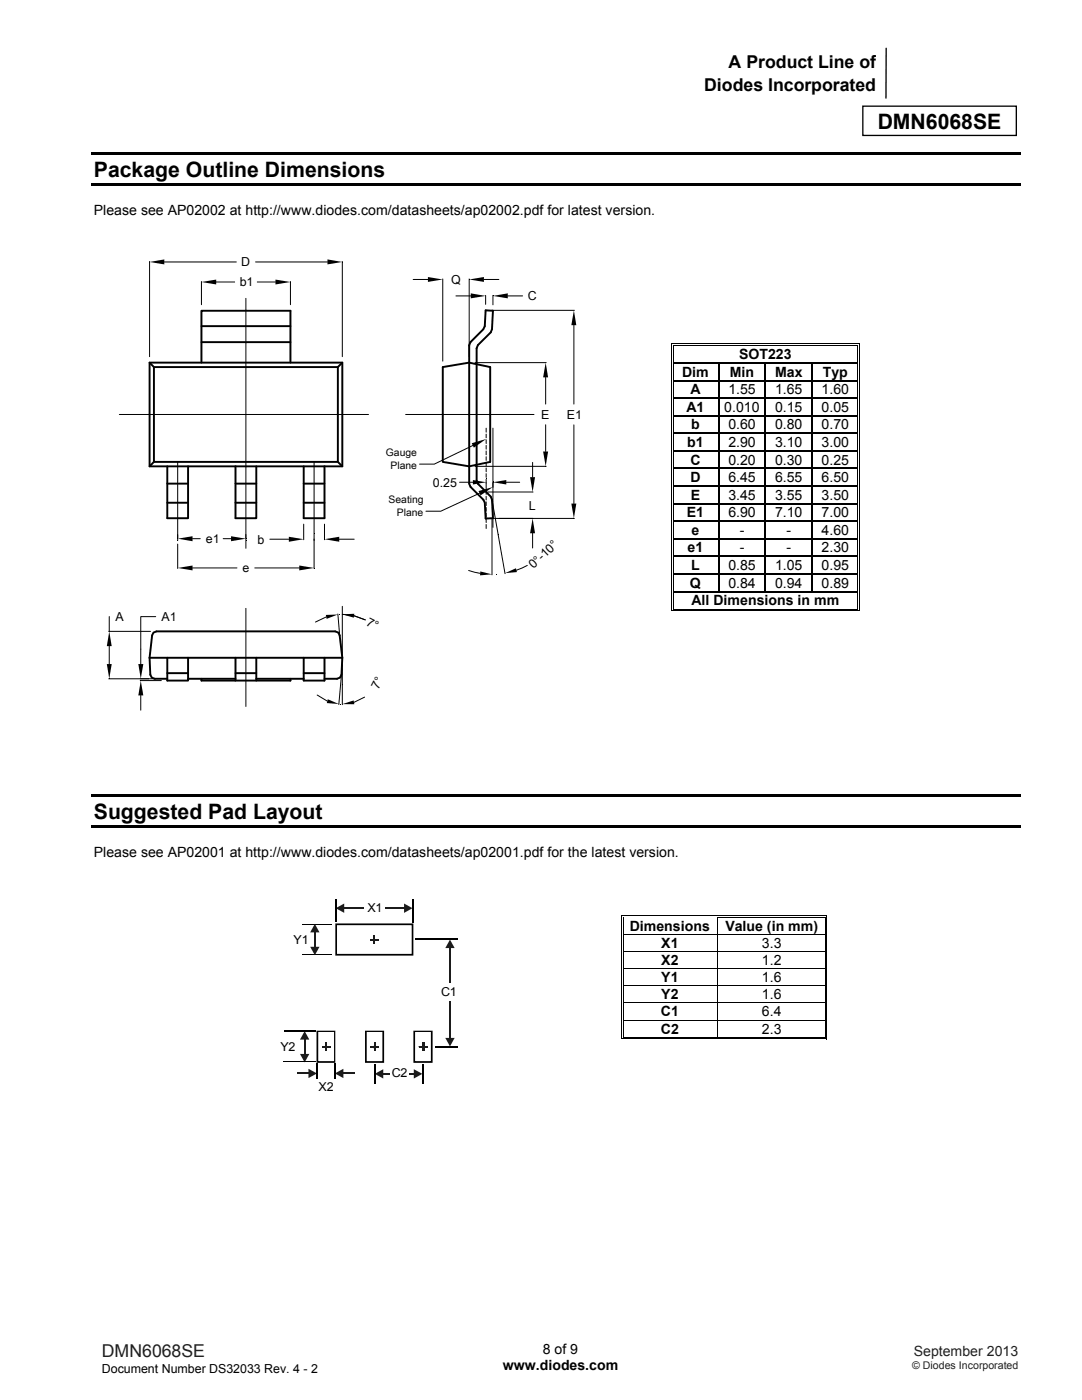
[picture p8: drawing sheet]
<svg xmlns="http://www.w3.org/2000/svg" width="216mm" height="279mm" viewBox="0 0 216 279" stroke-linecap="round" stroke-linejoin="round" font-family="sans-serif">
<path d="M176.8 9.6v10M172.2 21.2h30.6v5.8h-30.6z" fill="none" stroke="#000" stroke-width=".26"/>
<g fill="#000">
<path d="M18.2 30.4h185.5v.6h-185.5zM18.2 36.6h185.5v.5h-185.5zM133.9 68.5h.1v.5h-.1zM133.9 68.5h.5v.2h-.5zM133.9 72.3h.1v.3h-.1zM133.9 75.8h.1v.3h-.1zM133.9 79.3h.1v.3h-.1zM134.2 68.9h.2v.1h-.2zM134.2 72.3h.2v.3h-.2zM134.2 75.8h.2v.3h-.2zM134.2 79.3h.2v.3h-.2zM143.3 72.3h.3v.3h-.3z"/>
<path d="M143.3 75.8h.3v.3h-.3zM143.3 79.3h.3v.3h-.3zM152.6 72.3h.3v.3h-.3zM152.6 75.8h.3v.3h-.3zM152.6 79.3h.3v.3h-.3zM161.9 72.3h.3v.3h-.3zM161.9 75.8h.3v.3h-.3zM161.9 79.3h.3v.3h-.3zM171.1 68.5h.5v.2h-.5zM171.1 68.9h.2v.1h-.2zM171.1 72.3h.2v.3h-.2zM171.1 75.8h.2v.3h-.2z"/>
<path d="M171.1 79.3h.2v.3h-.2zM171.4 68.5h.2v.5h-.2zM171.4 72.3h.2v.3h-.2zM171.4 75.8h.2v.3h-.2zM171.4 79.3h.2v.3h-.2zM133.9 82.8h.1v.3h-.1zM133.9 86.3h.1v.3h-.1zM133.9 89.9h.1v.2h-.1zM133.9 93.4h.1v.2h-.1zM133.9 96.9h.1v.2h-.1zM134.2 82.8h.2v.3h-.2zM134.2 86.3h.2v.3h-.2z"/>
<path d="M134.2 89.9h.2v.2h-.2zM134.2 93.4h.2v.2h-.2zM134.2 96.9h.2v.2h-.2zM143.3 82.8h.3v.3h-.3zM143.3 86.3h.3v.3h-.3zM143.3 89.9h.3v.2h-.3zM143.3 93.4h.3v.2h-.3zM143.3 96.9h.3v.2h-.3zM152.6 82.8h.3v.3h-.3zM152.6 86.3h.3v.3h-.3zM152.6 89.9h.3v.2h-.3zM152.6 93.4h.3v.2h-.3z"/>
<path d="M152.6 96.9h.3v.2h-.3zM161.9 82.8h.3v.3h-.3zM161.9 86.3h.3v.3h-.3zM161.9 89.9h.3v.2h-.3zM161.9 93.4h.3v.2h-.3zM161.9 96.9h.3v.2h-.3zM171.1 82.8h.2v.3h-.2zM171.1 86.3h.2v.3h-.2zM171.1 89.9h.2v.2h-.2zM171.1 93.4h.2v.2h-.2zM171.1 96.9h.2v.2h-.2zM171.4 82.8h.2v.3h-.2z"/>
<path d="M171.4 86.3h.2v.3h-.2zM171.4 89.9h.2v.2h-.2zM171.4 93.4h.2v.2h-.2zM171.4 96.9h.2v.2h-.2zM133.9 100.4h.1v.2h-.1zM133.9 103.9h.1v.3h-.1zM133.9 107.4h.1v.3h-.1zM133.9 110.9h.1v.3h-.1zM133.9 114.4h.1v.3h-.1zM133.9 117.9h.1v.3h-.1zM134.2 100.4h.2v.2h-.2zM134.2 103.9h.2v.3h-.2z"/>
<path d="M134.2 107.4h.2v.3h-.2zM134.2 110.9h.2v.3h-.2zM134.2 114.4h.2v.3h-.2zM134.2 117.9h.2v.3h-.2zM143.3 100.4h.3v.2h-.3zM143.3 103.9h.3v.3h-.3zM143.3 107.4h.3v.3h-.3zM143.3 110.9h.3v.3h-.3zM143.3 114.4h.3v.3h-.3zM152.6 100.4h.3v.2h-.3zM152.6 103.9h.3v.3h-.3zM152.6 107.4h.3v.3h-.3z"/>
<path d="M152.6 110.9h.3v.3h-.3zM152.6 114.4h.3v.3h-.3zM161.9 100.4h.3v.2h-.3zM161.9 103.9h.3v.3h-.3zM161.9 107.4h.3v.3h-.3zM161.9 110.9h.3v.3h-.3zM161.9 114.4h.3v.3h-.3zM171.1 100.4h.2v.2h-.2zM171.1 103.9h.2v.3h-.2zM171.1 107.4h.2v.3h-.2zM171.1 110.9h.2v.3h-.2zM171.1 114.4h.2v.3h-.2z"/>
<path d="M171.1 117.9h.2v.3h-.2zM171.4 100.4h.2v.2h-.2zM171.4 103.9h.2v.3h-.2zM171.4 107.4h.2v.3h-.2zM171.4 110.9h.2v.3h-.2zM171.4 114.4h.2v.3h-.2zM171.4 117.9h.2v.3h-.2zM133.9 121.8h.5v.2h-.5zM134.2 121.5h.2v.1h-.2zM171.1 121.8h.5v.2h-.5zM171.1 121.5h.2v.1h-.2zM171.4 121.5h.2v.5h-.2z"/>
<path d="M18.2 158.5h185.5v.6h-185.5zM18.2 164.6h185.5v.6h-185.5z"/>
</g>
<g fill="none" stroke="#000" stroke-width=".2">
<path d="M29.8 52.2v19M32.8 52.3h14.4M40.2 56.2v4.6M43.1 56.3h3.7M49.1 59.5v49.9M51 52.3h14.3M51.3 56.3h3.7M58 56.2v4.6M68.3 52.2v19M82.4 55.8h3M88.3 55.7v16.4M91 59.1h2.9"/>
<path d="M93.6 55.7v15.5M96.6 55.8h2.9M96.9 58.9v1.8M98.4 58.9v1.9M101.3 59.1h3M94.8 72.4h14.2M98.1 61.9h16.5M108.9 75.3v5.3M114.5 64.9v15.7M134 69v3.3M134 72.6v3.2M134 76.1v3.2"/>
<path d="M134 79.6v3.2M134.3 69v3.3M134.3 72.6v3.2M134.3 76.1v3.2M134.3 79.6v3.2M134.4 68.6h36.7M134.4 68.9h36.7M171.2 69v3.3M171.2 72.6v3.2M171.2 76.1v3.2M171.2 79.6v3.2M171.5 69v3.3"/>
<path d="M171.5 72.6v3.2M171.5 76.1v3.2M171.5 79.6v3.2M23.8 82.7h49.7M35.5 92.2v15.7M62.7 92.2v21.3M80.9 82.7h25.7M91.7 96.2h2.7M94.4 88.9l-7.7 3.7h-3M94.8 93.1h14.2M95.7 98.4l-7.8 3.6h-2.9M97 85.4v.9"/>
<path d="M97 86.6v.8M97 87.8v.7M97 88.9v.7M97 90v.8M97 91.1v.8M97 92.3v.7M97 93.4v.7M97 94.5v.8M97 95.7v1M97 96.8v.7M97 97.9v.8M97 99v.8"/>
<path d="M97.3 98.2h9.1M98.2 99.7l2.6 14.8M98.4 85.4v19.8M101 96.2h2.7M106.3 92.3v2.9M108.9 84.8v5.3M114.5 84.8v15.7M134 83.1v3.2M134 86.6v3.3M134 90.1v3.3M134 93.6v3.3M134 97.1v3.3"/>
<path d="M134.3 83.1v3.2M134.3 86.6v3.3M134.3 90.1v3.3M134.3 93.6v3.3M134.3 97.1v3.3M171.2 83.1v3.2M171.2 86.6v3.3M171.2 90.1v3.3M171.2 93.6v3.3M171.2 97.1v3.3M171.5 83.1v3.2M171.5 86.6v3.3"/>
<path d="M171.5 90.1v3.3M171.5 93.6v3.3M171.5 97.1v3.3M35.5 108.6v4.9M38.4 113.3h8.9M38.4 107.5h1.6M44.5 107.5h1.6M50.8 113.3h8.9M53.8 107.6h3.8M60.6 104.6v3.1M64.7 104.6v3.1M67.7 107.6h3"/>
<path d="M93.5 113.9l2.3 .5M97 100.2v.7M97 101.3v.7M97 102.4v.8M97 103.5v.8M97 104.7v.8M98.2 103.5v11.2M105.2 112.8l-2.1 1M106.3 106.4v3M114.6 103.5h-15.9M134 100.6v3.3M134 104.2v3.2"/>
<path d="M134 107.7v3.2M134 111.2v3.2M134 114.7v3.2M134 118.2v3.8M134.3 100.6v3.3M134.3 104.2v3.2M134.3 107.7v3.2M134.3 111.2v3.2M134.3 114.7v3.2M134.3 118.2v3.3M171.2 100.6v3.3M171.2 104.2v3.2"/>
<path d="M171.2 107.7v3.2M171.2 111.2v3.2M171.2 114.7v3.2M171.2 118.2v3.3M171.5 100.6v3.3M171.5 104.2v3.2M171.5 107.7v3.2M171.5 111.2v3.2M171.5 114.7v3.2M171.5 118.2v3.3M21.7 135.5h9.2M21.7 126h8.3"/>
<path d="M21.8 123v3M21.8 128.9v3.6M28 135.8h4.2M28.1 138.8v2.9M31.1 123.1h-3v9.4M49.1 121.4v19.6M63.3 138.7l2 1.2M65.1 123.1l-2.2 1M67.4 122.5l.4 4.3M68.1 134.7l-.5 5.9M68.3 121v19.6M68.3 122.6l2.4 .3 2.2 .8-2.2-.8"/>
<path d="M72.7 139.1l-2.1 1.1M134.4 121.9h36.7M134.4 121.5h36.7"/>
</g>
<g fill="#000">
<path d="M29.8 52.3l3-.5v1zM40.2 56.3l2.9-.5v1zM55 55.8l3 .5-3 .5zM65.3 51.8l3 .5-3 .5zM85.4 55.3l2.9 .5-2.9 .5zM93.9 58.5l3 .6-3 .4zM93.6 55.8l3-.5v1zM98.4 59.1l2.9-.6v1zM108.9 72.4l.5 2.9h-1zM114.5 61.9l.5 3h-1zM94.1 88.5l2.9-.9-2.4 1.7zM94.4 95.8l2.6 .4-2.6 .5z"/>
<path d="M95.5 98l2.9-.8-2.5 1.7zM98.4 96.2l2.6-.4v.9zM105.8 95.2h1l-.5 3zM108.4 90.1h1l-.5 3zM35.5 113.3l2.9-.4v.9zM35.5 107.5l2.9-.5v1zM46.1 107l3 .5-3 .5zM57.6 107.1l3 .5-3 .5zM59.7 112.9l3 .4-3 .5zM64.7 107.6l3-.5v1zM95.8 114l2.4 .6-2.4 .2zM100.8 114.4l2.2-1 .1 .8z"/>
<path d="M106.3 103.5l.5 2.9h-1zM114 100.5h1l-.5 3zM21.3 132.5h1l-.5 3zM21.8 126l.5 2.9h-1zM27.6 132.5h1l-.5 3zM28.1 135.8l.5 3h-1zM65 122.7l2.4-.1-2.2 .9zM65.4 139.6l2.2 .9-2.4-.2zM68.3 122.6l2.4-.1-.1 .8zM68.3 140.5l2.3-.7 .1 .7z"/>
</g>
<g fill="none" stroke="#000" stroke-width=".38">
<path d="M29.8 72.4l.9 .9M29.8 72.4h38.5v20.7h-38.5zM30.7 73.3h36.7v18.9h-36.7zM40.2 68.3h17.8M40.2 65.1h17.8M40.2 72.4v-10.4h17.8v10.4M68.3 72.4l-.9 .9M88.3 73.3l5.3-.9 4.2 .9v18.9l-4.2 .9-5.3-.9zM96.5 65.7l.2-.6 .2-3.2 1.5 .1-.2 3.7-.3 .6-2.5 2.6-.3 .6v26.4l.3 .6 2.5 2.6 .3 .6 .2 3.7-1.5 .1-.2-3.2-.2-.6-2.6-2.5-.3-.7v-27.6l.3-.6 2.5-2.6M30.7 92.2l-.9 .9M33.4 96.5h4.1M33.4 93.1v10.3h4.1v-10.3"/>
<path d="M47 96.5h4.1M47 93.1v10.3h4.1v-10.3M60.6 96.5h4.1M60.6 93.1v10.3h4.1v-10.3M67.4 92.2l.9 .9M33.4 100.3h4.1M47 100.3h4.1M60.6 100.3h4.1M29.8 131.3l.2 3.4 .3 .5 .6 .3h2.5M29.8 131.3l.6-4.5 .2-.6 .6-.2h35.7l.6 .2 .3 .6 .5 4.5M33.4 131.3v4.5h4.1v-4.5M33.4 134.3h4.1"/>
<path d="M37.5 135.5h9.5M40.2 135.5v.3h17.8v-.3M47 134.3h4.1M47 131.3v4.5M51.1 131.3v4.5M51.1 135.5h9.5M60.6 134.3h4.1M60.6 131.3v4.5h4.1v-4.5M68.3 131.3l-.2 3.4-.3 .5-.6 .3h-2.5M68.3 131.3h-38.5"/>
</g>
<g fill="none" stroke="#000" stroke-width=".25">
<path d="M134.4 72.4h8.9M134.4 75.9h8.9M134.4 79.4h8.9M143.4 72.6v3.2M143.4 76.1v3.2M143.4 79.6v3.2M143.6 72.4h9M143.6 75.9h9M143.6 79.4h9M152.7 72.6v3.2M152.7 76.1v3.2M152.7 79.6v3.2"/>
<path d="M152.9 72.4h9M152.9 75.9h9M152.9 79.4h9M162 72.6v3.2M162 76.1v3.2M162 79.6v3.2M162.2 72.4h8.9M162.2 75.9h8.9M162.2 79.4h8.9M134.4 83h8.9M134.4 86.5h8.9M134.4 90h8.9"/>
<path d="M134.4 93.5h8.9M134.4 97h8.9M143.4 83.1v3.2M143.4 86.6v3.3M143.4 90.1v3.3M143.4 93.6v3.3M143.4 97.1v3.3M143.6 83h9M143.6 86.5h9M143.6 90h9M143.6 93.5h9M143.6 97h9"/>
<path d="M152.7 83.1v3.2M152.7 86.6v3.3M152.7 90.1v3.3M152.7 93.6v3.3M152.7 97.1v3.3M152.9 83h9M152.9 86.5h9M152.9 90h9M152.9 93.5h9M152.9 97h9M162 83.1v3.2M162 86.6v3.3"/>
<path d="M162 90.1v3.3M162 93.6v3.3M162 97.1v3.3M162.2 83h8.9M162.2 86.5h8.9M162.2 90h8.9M162.2 93.5h8.9M162.2 97h8.9M134.4 100.5h8.9M134.4 104h8.9M134.4 107.5h8.9M134.4 111h8.9"/>
<path d="M134.4 114.6h8.9M134.4 118h36.7M143.4 100.6v3.3M143.4 104.2v3.2M143.4 107.7v3.2M143.4 111.2v3.2M143.4 114.7v3.2M143.6 100.5h9M143.6 104h9M143.6 107.5h9M143.6 111h9M143.6 114.6h9"/>
<path d="M152.7 100.6v3.3M152.7 104.2v3.2M152.7 107.7v3.2M152.7 111.2v3.2M152.7 114.7v3.2M152.9 100.5h9M152.9 104h9M152.9 107.5h9M152.9 111h9M152.9 114.6h9M162 100.6v3.3M162 104.2v3.2"/>
<path d="M162 107.7v3.2M162 111.2v3.2M162 114.7v3.2M162.2 100.5h8.9M162.2 104h8.9M162.2 107.5h8.9M162.2 111h8.9M162.2 114.6h8.9"/>
</g>
<g fill="#fff">
<path d="M124.4 183.1h18.7v3.3h-18.7z"/>
<path d="M124.9 183.1h17.6v3.3h-17.6z"/>
</g>
<path d="M123.9 182.6h.2v.5h-.2zM123.9 182.6h.5v.2h-.5zM124.2 182.9h.2v.2h-.2z" fill="#000"/>
<path d="M124.4 182.7h18.7M124.4 183h18.7" fill="none" stroke="#000" stroke-width=".2"/>
<path d="M124.4 183.1h18.7z" fill="#fff"/>
<path d="M143.1 183.1h.2zM143.1 182.6h.5v.2h-.5zM143.1 182.9h.5v.2h-.5zM164.5 182.6h.6v.2h-.6zM164.5 182.9h.2v.2h-.2zM164.9 182.6h.2v.5h-.2z" fill="#000"/>
<path d="M124 183.1v3.3M124.3 183.1v3.3M143.2 183.1v3.3M143.6 182.7h20.9M143.6 183h20.9M164.6 183.1v3.3M165 183.1v3.3" fill="none" stroke="#000" stroke-width=".2"/>
<g fill="#fff">
<path d="M124.4 186.6h18.7v3.2h-18.7z"/>
<path d="M124.9 186.6h17.6v3.2h-17.6z"/>
<path d="M143.3 186.6h21.2v3.2h-21.2z"/>
<path d="M143.9 186.6h20.2v3.2h-20.2z"/>
</g>
<path d="M123.9 186.4h.2v.2h-.2zM124.2 186.4h.2v.2h-.2zM164.5 186.4h.2v.2h-.2zM164.9 186.4h.2v.2h-.2z" fill="#000"/>
<path d="M124 186.6v3.2M124.3 186.6v3.2M143.2 186.6v3.2M164.5 186.5h-40.1M164.6 186.6v3.2M165 186.6v3.2" fill="none" stroke="#000" stroke-width=".2"/>
<g fill="#fff">
<path d="M124.4 190h18.7v3.2h-18.7z"/>
<path d="M124.9 190h17.6v3.2h-17.6z"/>
<path d="M143.3 190h21.2v3.2h-21.2z"/>
<path d="M143.9 190h20.2v3.2h-20.2z"/>
</g>
<path d="M123.9 189.8h.2v.2h-.2zM124.2 189.8h.2v.2h-.2zM164.5 189.8h.2v.2h-.2zM164.9 189.8h.2v.2h-.2z" fill="#000"/>
<path d="M124 190v3.2M124.3 190v3.2M143.2 190v3.2M164.5 189.9h-40.1M164.6 190v3.2M165 190v3.2" fill="none" stroke="#000" stroke-width=".2"/>
<g fill="#fff">
<path d="M124.4 193.4h18.7v3.2h-18.7z"/>
<path d="M124.9 193.4h17.6v3.2h-17.6z"/>
<path d="M143.3 193.4h21.2v3.2h-21.2z"/>
<path d="M143.9 193.4h20.2v3.2h-20.2z"/>
</g>
<path d="M123.9 193.2h.2v.2h-.2zM124.2 193.2h.2v.2h-.2zM164.5 193.2h.2v.2h-.2zM164.9 193.2h.2v.2h-.2z" fill="#000"/>
<path d="M124 193.4v3.2M124.3 193.4v3.2M143.2 193.4v3.2M164.5 193.3h-40.1M164.6 193.4v3.2M165 193.4v3.2" fill="none" stroke="#000" stroke-width=".2"/>
<g fill="#fff">
<path d="M124.4 196.8h18.7v3.3h-18.7z"/>
<path d="M124.9 196.8h17.6v3.3h-17.6z"/>
<path d="M143.3 196.8h21.2v3.3h-21.2z"/>
<path d="M143.9 196.8h20.2v3.3h-20.2z"/>
</g>
<path d="M123.9 196.6h.2v.2h-.2zM124.2 196.6h.2v.2h-.2zM164.5 196.6h.2v.2h-.2zM164.9 196.6h.2v.2h-.2z" fill="#000"/>
<path d="M124 196.8v3.3M124.3 196.8v3.3M124.4 196.7h40.1M143.2 196.8v3.3M164.6 196.8v3.3M165 196.8v3.3" fill="none" stroke="#000" stroke-width=".2"/>
<g fill="#fff">
<path d="M124.4 200.2h18.7v3.3h-18.7z"/>
<path d="M124.9 200.2h17.6v3.3h-17.6z"/>
<path d="M143.3 200.2h21.2v3.3h-21.2z"/>
<path d="M143.9 200.2h20.2v3.3h-20.2z"/>
</g>
<path d="M123.9 200.1h.2v.1h-.2zM124.2 200.1h.2v.1h-.2zM164.5 200.1h.2v.1h-.2zM164.9 200.1h.2v.1h-.2z" fill="#000"/>
<path d="M124 200.2v3.3M124.3 200.2v3.3M124.4 200.2h40.1M143.2 200.2v3.3M164.6 200.2v3.3M165 200.2v3.3" fill="none" stroke="#000" stroke-width=".2"/>
<g fill="#fff">
<path d="M124.4 203.7h18.7v3.2h-18.7z"/>
<path d="M124.9 203.7h17.6v3.2h-17.6z"/>
<path d="M143.3 203.7h21.2v3.2h-21.2z"/>
<path d="M143.9 203.7h20.2v3.2h-20.2z"/>
</g>
<path d="M123.9 203.5h.2v.2h-.2zM123.9 207.3h.5v.1h-.5zM124.2 203.5h.2v.2h-.2zM124.2 206.9h.2v.2h-.2zM143.1 206.9h.5v.2h-.5zM164.5 203.5h.2v.2h-.2zM164.5 207.3h.6v.1h-.6zM164.5 206.9h.2v.2h-.2zM164.9 203.5h.2v.2h-.2zM164.9 206.9h.2v.5h-.2z" fill="#000"/>
<path d="M124 203.7v3.7M124.3 203.7v3.2M124.4 203.6h40.1M124.4 207h18.7M143.2 203.7v3.2M143.6 207h20.9M164.5 207.3h-40.1M164.6 203.7v3.2M165 203.7v3.2" fill="none" stroke="#000" stroke-width=".2"/>
<path d="M89.8 187.5l.9 1.7h-1.8l.9-1.7 .9 1.7z" fill-rule="evenodd" fill="#1f1a17"/>
<path d="M89.8 189.1v18.2" fill="none" stroke="#1f1a17" stroke-width=".34"/>
<g fill="#1f1a17">
<path d="M88.9 207.1h1.8l-.9 1.7 .9-1.7-.9 1.7z" fill-rule="evenodd"/>
<path d="M60.8 205.8l.9 1.7h-1.8l.9-1.7 .9 1.7z" fill-rule="evenodd"/>
</g>
<path d="M60.8 207.3v3.2" fill="none" stroke="#1f1a17" stroke-width=".34"/>
<path d="M59.9 210.3h1.8l-.9 1.7 .9-1.7-.9 1.7z" fill-rule="evenodd" fill="#1f1a17"/>
<path d="M59.3 214.2h2.3" fill="none" stroke="#1f1a17" stroke-width=".34"/>
<path d="M61.6 213.3l1.6 .9-1.6 1v-1.9l1.6 .9z" fill-rule="evenodd" fill="#1f1a17"/>
<path d="M68.3 214.2h2.5" fill="none" stroke="#1f1a17" stroke-width=".34"/>
<g fill="#1f1a17">
<path d="M66.8 214.2l1.7-.9v1.9z" fill-rule="evenodd"/>
<path d="M67 181.3l1.7-1v1.9l-1.7-.9 1.7-1z" fill-rule="evenodd"/>
</g>
<path d="M68.5 181.3h12.3" fill="none" stroke="#1f1a17" stroke-width=".34"/>
<g fill="#1f1a17">
<path d="M80.6 180.3l1.7 1-1.7 .9v-1.9l1.7 1z" fill-rule="evenodd"/>
<path d="M74.8 214.3l1.7-.9v1.8l-1.7-.9 1.7-.9z" fill-rule="evenodd"/>
</g>
<path d="M76.3 214.3h6.4" fill="none" stroke="#1f1a17" stroke-width=".34"/>
<path d="M82.6 213.4l1.7 .9-1.7 .9v-1.8l1.7 .9z" fill-rule="evenodd" fill="#1f1a17"/>
<path d="M67.1 184.5h15.2v6h-15.2z" fill="#fff"/>
<path d="M67.1 190.4h15.2v.3h-15.2zM82.3 190.5h.2v.2h-.2zM82.1 184.5h.4v6h-.4zM82.3 184.3h.2v.2h-.2zM67.1 184.3h15.2v.3h-15.2zM66.9 184.3h.2v.2h-.2zM66.9 184.5h.3v6h-.3zM66.9 190.5h.2v.2h-.2z" fill="#000"/>
<path d="M73 205.9h3.5v6h-3.5z" fill="#fff"/>
<path d="M73 211.8h3.5v.3h-3.5zM76.5 211.9h.1v.2h-.1zM76.3 205.9h.3v6h-.3zM76.5 205.7h.1v.2h-.1zM73 205.7h3.5v.3h-3.5zM72.8 205.7h.2v.2h-.2zM72.8 205.9h.4v6h-.4zM72.8 211.9h.2v.2h-.2z" fill="#000"/>
<path d="M74.4 187.5h.6M74.7 187.8v.5M74.7 208.7v.6" fill="none" stroke="#000" stroke-width=".2"/>
<path d="M74.7 187v.1" fill="none" stroke="#000" stroke-width=".2"/>
<path d="M82.7 205.9h3.4v6h-3.4z" fill="#fff"/>
<path d="M82.7 211.8h3.4v.3h-3.4zM86.1 211.9h.2v.2h-.2zM86 205.9h.3v6h-.3zM86.1 205.7h.2v.2h-.2zM82.7 205.7h3.4v.3h-3.4zM82.5 205.7h.2v.2h-.2zM82.5 205.9h.3v6h-.3zM82.5 211.9h.2v.2h-.2z" fill="#000"/>
<path d="M63.3 205.9h3.5v6h-3.5z" fill="#fff"/>
<path d="M63.3 211.8h3.5v.3h-3.5zM66.8 211.9l.1 .2zM66.7 205.9h.2v6h-.2zM66.8 205.7l.1 .2zM63.3 205.7h3.5v.3h-3.5zM63.2 205.7h.1v.2h-.1zM63.2 205.9h.3v6h-.3zM63.2 211.9h.1v.2h-.1z" fill="#000"/>
<path d="M60.4 184.5h5.9M60.4 190.5h5.9M56.5 211.9h6.4M64.9 208.9h.1M65.3 208.9h.1M74.2 208.9h.1M74.6 208.9h.6M83.6 208.9h.6M84.4 208.7v.1M84.4 209.1v.6M84.5 208.9h.1M85 208.9h.1" fill="none" stroke="#000" stroke-width=".2"/>
<path d="M67.1 179.5v4.5M82.9 187.5h8.5M56.6 205.8h6.3M63.2 212.2v3M66.9 212.1v3.1M74.7 212.5v3.8M84.3 212.5v3.8" fill="none" stroke="#000" stroke-width=".25"/>
<path d="M82.3 179.5v4.6" fill="none" stroke="#000" stroke-width=".34"/>
<path d="M86.7 208.9h4.6" fill="none" stroke="#000" stroke-width=".23"/>
<g fill="#fff">
<path d="M91.2 197.6h1.8v2h-1.8z"/>
<path d="M87 196.3h5.9v3.5h-5.9z"/>
<path d="M72.7 179.7h4.1v3.1h-4.1z"/>
<path d="M77.9 212.4h3.7v3.5h-3.7z"/>
</g>
<g fill="#1f1a17">
<path d="M73.9 187.3h1.7v.4h-1.7z"/>
<path d="M64.3 208.7h1.7v.4h-1.7z"/>
<path d="M83.5 208.7h1.8v.4h-1.8z"/>
<path d="M73.9 208.7h1.8v.4h-1.8z"/>
<path d="M74.5 186.7h.4v1.7h-.4z"/>
<path d="M65 208.1h.3v1.7h-.3z"/>
<path d="M84.2 208.1h.4v1.6h-.4z"/>
<path d="M74.6 208.1h.4v1.7h-.4z"/>
</g>
<path d="M62.8 184.4l1 1.7h-1.9l.9-1.7 1 1.7z" fill-rule="evenodd" fill="#1f1a17"/>
<path d="M62.8 186v3.1" fill="none" stroke="#1f1a17" stroke-width=".34"/>
<path d="M61.9 189h1.9l-1 1.6 1-1.6-1 1.6z" fill-rule="evenodd" fill="#1f1a17"/>
<g font-size="4.2">
<text x="175.1" y="25.8">DMN6068SE</text>
<text x="18.7" y="35.3">Package Outline Dimensions</text>
<text x="18.7" y="163.4">Suggested Pad Layout</text>
</g>
<g font-size="3.5">
<text x="145.4" y="13.6">A Product Line o</text>
<text x="173.6" y="13.6">f</text>
<text x="140.5" y="18.1">Diodes Incorporated</text>
</g>
<text font-size="3.5" fill="#231f20" x="20.3" y="270.9">DMN6068SE</text>
<g font-size="2.8">
<text x="18.7" y="42.9">Please see AP02002 at http://www.diodes.com/datasheets/ap02002.pdf for latest version.</text>
<text x="147.5" y="71.6">SOT223</text>
<text x="136.1" y="75.2">Dim</text>
<text x="145.6" y="75.2">Min</text>
<text x="154.6" y="75.2">Max</text>
<text x="164.2" y="75.2">Typ</text>
<text x="137" y="82.2">A1</text>
<text x="137.8" y="78.7">A</text>
<text x="144.5" y="82.2">0.010</text>
<text x="145.3" y="78.7">1.55</text>
<text x="154.6" y="82.2">0.15</text>
<text x="154.6" y="78.7">1.65</text>
<text x="163.9" y="82.2">0.05</text>
<text x="163.9" y="78.7">1.60</text>
<text x="137.1" y="89.2">b1</text>
<text x="137.9" y="85.7">b</text>
<text x="145.3" y="89.2">2.90</text>
<text x="145.3" y="85.7">0.60</text>
<text x="154.6" y="89.2">3.10</text>
<text x="154.6" y="85.7">0.80</text>
<text x="163.9" y="89.2">3.00</text>
<text x="163.9" y="85.7">0.70</text>
<text x="137.8" y="92.7">C</text>
<text x="145.3" y="92.7">0.20</text>
<text x="154.6" y="92.7">0.30</text>
<text x="163.9" y="92.7">0.25</text>
<text x="137.8" y="96.2">D</text>
<text x="137.8" y="99.7">E</text>
<text x="145.3" y="99.7">3.45</text>
<text x="145.3" y="96.2">6.45</text>
<text x="154.6" y="99.7">3.55</text>
<text x="154.6" y="96.2">6.55</text>
<text x="163.9" y="99.7">3.50</text>
<text x="163.9" y="96.2">6.50</text>
<text x="137.1" y="103.3">E1</text>
<text x="138" y="106.8">e</text>
<text x="145.3" y="103.3">6.90</text>
<text x="147.6" y="106.8">-</text>
<text x="154.6" y="103.3">7.10</text>
<text x="156.9" y="106.8">-</text>
<text x="163.9" y="103.3">7.00</text>
<text x="163.9" y="106.8">4.60</text>
<text x="137.2" y="110.3">e1</text>
<text x="137.9" y="113.8">L</text>
<text x="145.3" y="113.8">0.85</text>
<text x="147.6" y="110.3">-</text>
<text x="154.6" y="113.8">1.05</text>
<text x="156.9" y="110.3">-</text>
<text x="163.9" y="113.8">0.95</text>
<text x="163.9" y="110.3">2.30</text>
<text x="137.7" y="117.3">Q</text>
<text x="145.3" y="117.3">0.84</text>
<text x="154.6" y="117.3">0.94</text>
<text x="163.9" y="117.3">0.89</text>
<text x="138" y="120.8">All Dimensions in mm</text>
<text x="18.7" y="171">Please see AP02001 at http://www.diodes.com/datasheets/ap02001.pdf for the latest version.</text>
<text x="125.7" y="185.7">Dimensions</text>
<text x="144.7" y="185.7">Value (in mm)</text>
<text x="132" y="189.2">X1</text>
<text x="152" y="189.2">3.3</text>
<text x="132" y="192.6">X2</text>
<text x="132" y="196">Y1</text>
<text x="152" y="192.6">1.2</text>
<text x="152" y="196">1.6</text>
<text x="131.9" y="202.8">C1</text>
<text x="132" y="199.4">Y2</text>
<text x="152" y="199.4">1.6</text>
<text x="152" y="202.8">6.4</text>
<text x="131.9" y="206.3">C2</text>
<text x="152" y="206.3">2.3</text>
<text x="100.3" y="273.5">www.diodes.com</text>
<text x="108.3" y="270.2">8 of 9</text>
</g>
<text font-size="2.8" fill="#231f20" x="182.3" y="270.6">September 2013</text>
<g font-size="2.5">
<text x="48.1" y="53.2">D</text>
<text x="47.8" y="57.2">b1</text>
<text x="90" y="56.6">Q</text>
<text x="105.3" y="59.9">C</text>
<text x="108" y="83.6">E</text>
<text x="113.1" y="83.6">E1</text>
<text x="86.4" y="97.1">0.25</text>
<text x="105.5" y="101.7">L</text>
<text x="41.1" y="108.4">e1</text>
<text x="51.4" y="108.5">b</text>
<text x="106.4" y="113.6" transform="rotate(-43 106.4 113.6)">0°-10°</text>
<text x="48.4" y="114.2">e</text>
<text x="23.1" y="124">A</text>
<text x="32.2" y="124">A1</text>
<text x="72.9" y="124.7" transform="rotate(27 72.9 124.7)">7°</text>
<text x="75.5" y="137.7" transform="rotate(-63 75.5 137.7)">7°</text>
<text x="73.3" y="182.1">X1</text>
<text x="58.6" y="188.4">Y1</text>
<text x="88" y="198.8">C1</text>
<text x="56" y="209.8">Y2</text>
<text x="78.2" y="215">C2</text>
<text x="63.6" y="217.7">X2</text>
<text x="20.3" y="274">Document Number DS32033 Rev. 4 - 2</text>
</g>
<g font-size="2.1">
<text x="77" y="91">Gauge</text>
<text x="77.9" y="93.5">Plane</text>
<text x="77.5" y="100.4">Seating</text>
<text x="79.2" y="102.9">Plane</text>
</g>
<text font-size="2.1" fill="#231f20" x="182" y="273.2">© Diodes Incorporated</text>
</svg>
